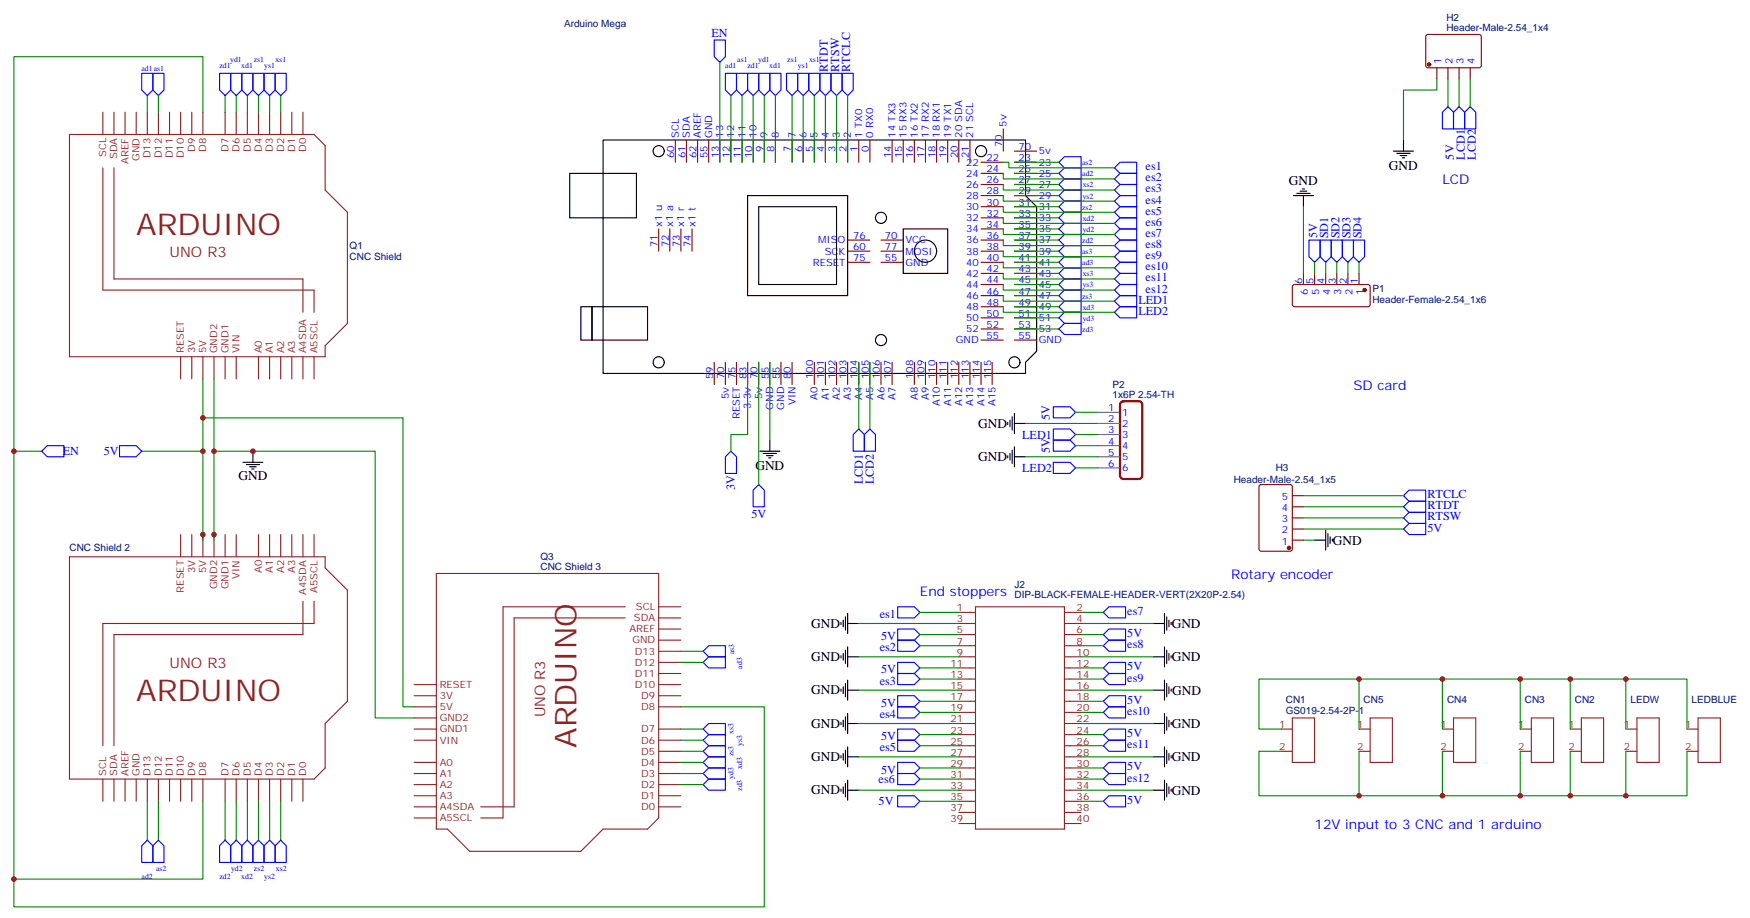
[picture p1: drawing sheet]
<svg xmlns="http://www.w3.org/2000/svg" width="555mm" height="291mm" viewBox="0 0 555 291" stroke-linecap="round" stroke-linejoin="round" font-family="sans-serif">
<g fill="none" stroke="#8c2424" stroke-width=".35">
<path d="M32.6 35.6v7.1M36.2 35.6v7.1M39.7 35.6v7.1M43.2 35.6v7.1M46.7 35.6v7.1M50.3 35.6v7.1M53.8 35.6v7.1M57.3 35.6v7.1M60.9 35.6v7.1M64.4 35.6v7.1M71.4 35.6v7.1M75 35.6v7.1"/>
<path d="M78.5 35.6v7.1M82 35.6v7.1M85.5 35.6v7.1M89.1 35.6v7.1M92.6 35.6v7.1M96.1 35.6v7.1M22 42.7h77.7l3.5 3.5v14.1l7 7.1v35.3l-7 7v3.5h-81.2zM32.6 53.3v38.8h67.1v7M36.2 53.3v35.2h59.9v10.6M57.3 113.2v7.1M60.9 113.2v7.1M64.4 113.2v7.1"/>
<path d="M67.9 113.2v7.1M71.4 113.2v7.1M75 113.2v7.1M82 113.2v7.1M85.5 113.2v7.1M89.1 113.2v7.1M92.6 113.2v7.1M96.1 113.2v7.1M99.7 113.2v7.1M22 176.7h81.2v3.6l7 7v35.3l-7 7.1v14.1l-3.5 3.5h-77.7zM57.3 169.7v7M60.9 169.7v7"/>
<path d="M64.4 169.7v7M67.9 169.7v7M71.4 169.7v7M75 169.7v7M82 169.7v7M85.5 169.7v7M89.1 169.7v7M92.6 169.7v7M96.1 169.7v7M99.7 169.7v7M96.1 190.9v10.5h-59.9v35.3M99.7 190.9v7h-67.1v38.8"/>
<path d="M138.5 182h70.5v77.6l-3.5 3.6h-14.1l-7.1 7h-35.3l-7-7h-3.5zM198.4 192.6h-38.8v67h-7M198.4 196.1h-35.2v60h-10.6M209 192.6h7.1M209 196.1h7.1M209 199.7h7.1M304.3 197.9h5.3M304.3 194.4h5.3M309.6 192.6h28.2v70.6h-28.2zM337.8 197.9h5.3M337.8 194.4h5.3M131.4 217.3h7.1"/>
<path d="M209 217.3h7.1M209 213.8h7.1M209 210.3h7.1M209 206.7h7.1M209 203.2h7.1M304.3 201.4h5.3M304.3 205h5.3M304.3 208.5h5.3M304.3 212h5.3M304.3 215.5h5.3M304.3 219.1h5.3M337.8 201.4h5.3"/>
<path d="M337.8 205h5.3M337.8 208.5h5.3M337.8 212h5.3M337.8 215.5h5.3M337.8 219.1h5.3M131.4 234.9h7.1M131.4 231.4h7.1M131.4 224.4h7.1M131.4 220.8h7.1M131.4 227.9h7.1M209 238.5h7.1M209 234.9h7.1"/>
<path d="M209 231.4h7.1M209 224.4h7.1M209 220.8h7.1M304.3 222.6h5.3M304.3 226.1h5.3M304.3 229.7h5.3M304.3 233.2h5.3M304.3 236.7h5.3M337.8 222.6h5.3M337.8 226.1h5.3M337.8 229.7h5.3M337.8 233.2h5.3"/>
<path d="M337.8 236.7h5.3M406.6 238.5h3.5M406.6 231.4h3.5M410.1 227.9h7.1v14.1h-7.1zM431.3 238.5h3.5M431.3 231.4h3.5M434.8 227.9h7.1v14.1h-7.1zM457.7 238.5h3.6M457.7 231.4h3.6M461.3 227.9h7v14.1h-7zM482.4 238.5h3.6M482.4 231.4h3.6"/>
<path d="M486 227.9h7v14.1h-7zM498.3 238.5h3.5M498.3 231.4h3.5M501.8 227.9h7.1v14.1h-7.1zM515.9 238.5h3.6M515.9 231.4h3.6M519.5 227.9h7v14.1h-7zM535.3 238.5h3.6M535.3 231.4h3.6M538.9 227.9h7v14.1h-7zM32.6 247.3v7.1M36.2 247.3v7.1"/>
<path d="M39.7 247.3v7.1M43.2 247.3v7.1M46.7 247.3v7.1M50.3 247.3v7.1M53.8 247.3v7.1M57.3 247.3v7.1M60.9 247.3v7.1M64.4 247.3v7.1M71.4 247.3v7.1M75 247.3v7.1M78.5 247.3v7.1M82 247.3v7.1"/>
<path d="M85.5 247.3v7.1M89.1 247.3v7.1M92.6 247.3v7.1M96.1 247.3v7.1M131.4 259.6h7.1M131.4 256.1h7.1M131.4 252.6h7.1M131.4 249.1h7.1M131.4 245.5h7.1M131.4 242h7.1M209 256.1h7.1M209 252.6h7.1"/>
<path d="M209 249.1h7.1M209 245.5h7.1M209 242h7.1M304.3 247.3h5.3M304.3 240.2h5.3M304.3 243.8h5.3M304.3 250.8h5.3M304.3 254.4h5.3M304.3 257.9h5.3M337.8 247.3h5.3M337.8 240.2h5.3M337.8 243.8h5.3"/>
<path d="M337.8 250.8h5.3M337.8 254.4h5.3M337.8 257.9h5.3M304.3 261.4h5.3M337.8 261.4h5.3"/>
</g>
<g fill="none" stroke="#00f" stroke-width=".35">
<path d="M226.7 12.7h3.5v5.3l-1.8 1.8-1.7-1.8zM45 23.3h3.5v5.3l-1.8 1.7-1.7-1.7zM48.5 23.3h3.5v5.3l-1.7 1.7-1.8-1.7zM69.7 23.3h3.5v5.3l-1.8 1.7-1.7-1.7zM73.2 23.3h3.5v5.3l-1.7 1.7-1.8-1.7zM76.7 23.3h3.6v5.3l-1.8 1.7-1.8-1.7zM80.3 23.3h3.5v5.3l-1.8 1.7-1.7-1.7zM83.8 23.3h3.5v5.3l-1.8 1.7-1.7-1.7zM87.3 23.3h3.5v5.3l-1.7 1.7-1.8-1.7zM230.2 23.3h3.5v5.3l-1.7 1.7-1.8-1.7zM233.7 23.3h3.5v5.3l-1.7 1.7-1.8-1.7zM237.2 23.3h3.6v5.3l-1.8 1.7-1.8-1.7z"/>
<path d="M240.8 23.3h3.5v5.3l-1.8 1.7-1.7-1.7zM244.3 23.3h3.5v5.3l-1.7 1.7-1.8-1.7zM249.6 23.3h3.5v5.3l-1.7 1.7-1.8-1.7zM253.1 23.3h3.5v5.3l-1.7 1.7-1.8-1.7zM256.6 23.3h3.6v5.3l-1.8 1.7-1.8-1.7zM260.2 23.3h3.5v5.3l-1.8 1.7-1.7-1.7zM263.7 23.3h3.5v5.3l-1.7 1.7-1.8-1.7zM267.2 23.3h3.6v5.3l-1.8 1.7-1.8-1.7zM459.5 33.9l1.8 1.7v5.3h-3.6v-5.3zM463 33.9l1.8 1.7v5.3h-3.5v-5.3zM466.5 33.9l1.8 1.7v5.3h-3.5v-5.3zM337.8 53.3h5.3v3.5h-5.3l-1.8-1.8z"/>
<path d="M337.8 49.7h5.3v3.6h-5.3l-1.8-1.8zM337.8 56.8h5.3v3.5h-5.3l-1.8-1.7zM353.7 53.3l1.7-1.8h5.3v3.5h-5.3zM353.7 56.8l1.7-1.8h5.3v3.6h-5.3zM337.8 74.4h5.3v3.6h-5.3l-1.8-1.8zM337.8 70.9h5.3v3.5h-5.3l-1.8-1.7zM337.8 67.4h5.3v3.5h-5.3l-1.8-1.8zM337.8 63.9h5.3v3.5h-5.3l-1.8-1.8zM337.8 60.3h5.3v3.6h-5.3l-1.8-1.8zM337.8 78h5.3v3.5h-5.3l-1.8-1.8zM353.7 60.3l1.7-1.7h5.3v3.5h-5.3zM353.7 63.9l1.7-1.8h5.3v3.5h-5.3z"/>
<path d="M353.7 67.4l1.7-1.8h5.3v3.5h-5.3zM353.7 70.9l1.7-1.8h5.3v3.6h-5.3zM353.7 74.4l1.7-1.7h5.3v3.5h-5.3zM353.7 78l1.7-1.8h5.3v3.5h-5.3zM415.4 76.2h3.5v5.3l-1.7 1.8-1.8-1.8zM418.9 76.2h3.6v5.3l-1.8 1.8-1.8-1.8zM422.5 76.2h3.5v5.3l-1.8 1.8-1.7-1.8zM426 76.2h3.5v5.3l-1.8 1.8-1.7-1.8zM429.5 76.2h3.5v5.3l-1.7 1.8-1.8-1.8zM337.8 85h5.3v3.5h-5.3l-1.8-1.7zM337.8 88.5h5.3v3.6h-5.3l-1.8-1.8zM337.8 92.1h5.3v3.5h-5.3l-1.8-1.8z"/>
<path d="M337.8 95.6h5.3v3.5h-5.3l-1.8-1.7zM337.8 99.1h5.3v3.6h-5.3l-1.8-1.8zM337.8 81.5h5.3v3.5h-5.3l-1.8-1.7zM353.7 81.5l1.7-1.8h5.3v3.6h-5.3zM353.7 85l1.7-1.7h5.3v3.5h-5.3zM353.7 88.5l1.7-1.7h5.3v3.5h-5.3zM353.7 92.1l1.7-1.8h5.3v3.5h-5.3zM353.7 95.6l1.7-1.8h5.3v3.6h-5.3zM353.7 99.1l1.7-1.7h5.3v3.5h-5.3zM337.8 102.7h5.3v3.5h-5.3l-1.8-1.8zM270.8 137.9l1.7-1.7 1.8 1.7v5.3h-3.5zM276 136.2l1.8 1.7v5.3h-3.5v-5.3z"/>
<path d="M334.3 129.1h5.2l1.8 1.8-1.8 1.7h-5.2zM334.3 136.2h5.2l1.8 1.7-1.8 1.8h-5.2zM334.3 139.7h5.2l1.8 1.8-1.8 1.7h-5.2zM13.2 143.2l1.8-1.7h5.3v3.5h-5.3zM37.9 141.5h5.3l1.8 1.7-1.8 1.8h-5.3zM232 143.2l1.7 1.8v5.3h-3.5v-5.3zM240.8 153.8l1.7 1.8v5.3h-3.5v-5.3zM334.3 146.8h5.2l1.8 1.7-1.8 1.8h-5.2zM445.4 157.3l1.7-1.7h5.3v3.5h-5.3zM445.4 167.9l1.7-1.7h5.3v3.5h-5.3zM445.4 164.4l1.7-1.8h5.3v3.6h-5.3zM445.4 160.9l1.7-1.8h5.3v3.5h-5.3z"/>
<path d="M284.9 192.6h5.3l1.7 1.8-1.7 1.7h-5.3zM284.9 199.7h5.3l1.7 1.7-1.7 1.8h-5.3zM350.1 194.4l1.8-1.8h5.3v3.5h-5.3zM224.9 208.5h5.3v3.5h-5.3l-1.8-1.7zM224.9 205h5.3v3.5h-5.3l-1.8-1.8zM284.9 203.2h5.3l1.7 1.8-1.7 1.7h-5.3zM284.9 213.8h5.3l1.7 1.7-1.7 1.8h-5.3zM284.9 210.3h5.3l1.7 1.7-1.7 1.8h-5.3zM350.1 205l1.8-1.8h5.3v3.5h-5.3zM350.1 215.5l1.8-1.7h5.3v3.5h-5.3zM350.1 201.4l1.8-1.7h5.3v3.5h-5.3zM350.1 212l1.8-1.7h5.3v3.5h-5.3z"/>
<path d="M223.1 234.9l1.8-1.7h5.3v3.5h-5.3zM224.9 236.7h5.3v3.5h-5.3l-1.8-1.7zM224.9 229.7h5.3v3.5h-5.3l-1.8-1.8zM284.9 224.4h5.3l1.7 1.7-1.7 1.8h-5.3zM284.9 234.9h5.3l1.7 1.8-1.7 1.8h-5.3zM284.9 220.8h5.3l1.7 1.8-1.7 1.8h-5.3zM284.9 231.4h5.3l1.7 1.8-1.7 1.7h-5.3zM350.1 226.1l1.8-1.7h5.3v3.5h-5.3zM350.1 236.7l1.8-1.8h5.3v3.6h-5.3zM350.1 222.6l1.8-1.8h5.3v3.6h-5.3zM350.1 233.2l1.8-1.8h5.3v3.5h-5.3zM224.9 247.3h5.3v3.5h-5.3l-1.8-1.7z"/>
<path d="M224.9 243.8h5.3v3.5h-5.3l-1.8-1.8zM224.9 240.2h5.3v3.6h-5.3l-1.8-1.8zM284.9 245.5h5.3l1.7 1.8-1.7 1.8h-5.3zM284.9 242h5.3l1.7 1.8-1.7 1.7h-5.3zM284.9 252.6h5.3l1.7 1.8-1.7 1.7h-5.3zM350.1 247.3l1.8-1.8h5.3v3.6h-5.3zM350.1 243.8l1.8-1.8h5.3v3.5h-5.3zM350.1 254.4l1.8-1.8h5.3v3.5h-5.3zM46.7 266.7l1.8 1.8v5.3h-3.5v-5.3zM50.3 266.7l1.7 1.8v5.3h-3.5v-5.3zM69.7 268.5l1.7-1.8 1.8 1.8v5.3h-3.5zM73.2 268.5l1.8-1.8 1.7 1.8v5.3h-3.5z"/>
<path d="M78.5 266.7l1.8 1.8v5.3h-3.6v-5.3zM82 266.7l1.8 1.8v5.3h-3.5v-5.3zM85.5 266.7l1.8 1.8v5.3h-3.5v-5.3zM89.1 266.7l1.7 1.8v5.3h-3.5v-5.3z"/>
</g>
<g fill="none" stroke="#008700" stroke-width=".35">
<path d="M228.4 19.8v31.7M46.7 30.3v5.3M50.3 30.3v5.3M64.4 35.6v-17.6h-60v261h60v-24.6M71.4 30.3v5.3M75 30.3v5.3M78.5 30.3v5.3M82 30.3v5.3M85.5 30.3v5.3M89.1 30.3v5.3M232 30.3v21.2M235.5 30.3v21.2"/>
<path d="M239 30.3v21.2M242.5 30.3v21.2M246.1 30.3v21.2M251.4 30.3v21.2M254.9 30.3v21.2M258.4 30.3v21.2M261.9 30.3v21.2M265.5 30.3v21.2M269 30.3v21.2M456 25v3.6h-10.6v15.9M459.5 25v8.9M463 25v8.9"/>
<path d="M466.5 25v8.9M318.4 51.5h1.7v1.8h33.6M318.4 55v1.8h35.3M318.4 58.6v1.7h35.3M321.9 51.5h14.1M321.9 55h14.1M321.9 58.6h14.1M318.4 62.1v1.8h35.3M318.4 65.6v1.8h35.3M318.4 69.1v1.8h35.3M318.4 72.7v1.7h35.3M318.4 76.2v1.8h35.3"/>
<path d="M318.4 79.7v1.8h35.3M321.9 62.1h14.1M321.9 65.6h14.1M321.9 69.1h14.1M321.9 72.7h14.1M321.9 76.2h14.1M321.9 79.7h14.1M413.6 65.6v21.2M318.4 83.3v1.7h35.3M318.4 86.8v1.7h35.3M318.4 90.3v1.8h35.3M318.4 93.8v1.8h35.3"/>
<path d="M318.4 97.4v1.7h35.3M321.9 83.3h14.1M321.9 86.8h14.1M321.9 90.3h14.1M321.9 93.8h14.1M321.9 97.4h14.1M417.2 83.3v3.5M420.7 83.3v3.5M424.2 83.3v3.5M427.7 83.3v3.5M431.3 83.3v3.5M237.2 115v22.9h-5.2v5.3"/>
<path d="M240.8 115v38.8M244.3 115v24.7M272.5 115v21.2M276 115v21.2M321.9 100.9h14.1M321.9 104.4h14.1M64.4 132.6h63.5v91.8h3.5M64.4 120.3v51.2M67.9 120.3v51.2M325.4 134.4h23M341.3 130.9h7.1M341.3 137.9h7.1"/>
<path d="M4.4 143.2h8.8M45 143.2h19.4M67.9 143.2h51.2v84.7h12.3M325.4 145h23M341.3 141.5h7.1M341.3 148.5h7.1M413.6 157.3h31.8M413.6 171.5h3.6M413.6 167.9h31.8M413.6 164.4h31.8M413.6 160.9h31.8M272.5 197.9h31.8"/>
<path d="M291.9 194.4h12.4M343.1 194.4h7M343.1 197.9h22.9M216.1 206.7h7M216.1 210.3h7M272.5 208.5h31.8M272.5 219.1h31.8M291.9 205h12.4M291.9 215.5h12.4M291.9 201.4h12.4M291.9 212h12.4M343.1 205h7"/>
<path d="M343.1 215.5h7M343.1 201.4h7M343.1 212h7M343.1 208.5h22.9M343.1 219.1h22.9M431.3 215.5h51.1v15.9M457.7 215.5v15.9M482.4 215.5h15.9v15.9M498.3 215.5h37v15.9M515.9 215.5v15.9M216.1 224.4h26.4v63.5h-238.1v-8.9M216.1 231.4h7"/>
<path d="M216.1 234.9h7M216.1 238.5h7M272.5 229.7h31.8M291.9 226.1h12.4M291.9 236.7h12.4M291.9 222.6h12.4M291.9 233.2h12.4M343.1 226.1h7M343.1 236.7h7M343.1 222.6h7M343.1 233.2h7M343.1 229.7h22.9"/>
<path d="M406.6 231.4h-7.1v-15.9h31.8v15.9M406.6 238.5h-7.1v14.1h98.8v-14.1M431.3 238.5v14.1M457.7 238.5v14.1M482.4 238.5v14.1M515.9 238.5v14.1M535.3 238.5v14.1h-37M46.7 254.4v12.3M50.3 254.4v12.3M71.4 254.4v12.3M75 254.4v12.3M78.5 254.4v12.3"/>
<path d="M82 254.4v12.3M85.5 254.4v12.3M89.1 254.4v12.3M216.1 242h7M216.1 245.5h7M216.1 249.1h7M272.5 240.2h31.8M272.5 250.8h31.8M291.9 247.3h12.4M291.9 243.8h12.4M291.9 254.4h12.4M343.1 247.3h7"/>
<path d="M343.1 243.8h7M343.1 254.4h7M343.1 240.2h22.9M343.1 250.8h22.9"/>
</g>
<g fill="none" stroke="#000" stroke-width=".35">
<path d="M180.8 55h21.2v14.1h-21.2zM191.4 44.5h134v17.6l3.6 3.5v45.9l-3.6 3.5v3.5h-134zM413.3 60h.7M442.2 48h6.4M443.3 48.7h4.2M444.3 49.4h2.1M445 50.1h.7M445.4 44.5v3.5M237.2 62.1h31.8v31.7h-31.8zM240.8 65.6h24.7v24.7h-24.7zM286.6 72.7h14.1v14.1h-14.1zM410.5 62.1h6.3"/>
<path d="M411.5 61.4h4.2M412.6 60.7h2.1M413.6 62.1v3.5M184.3 97.4h3.6v10.6h-3.6zM187.9 97.4h17.6v10.6h-17.6zM244.3 139.7v3.5M319.8 134.1v.7M320.5 133.4v2.1M321.2 132.3v4.2M321.9 134.4h3.5M321.9 131.2v6.4M77.1 146.8h6.3"/>
<path d="M78.1 147.5h4.3M79.2 148.2h2.1M79.9 148.9h.7M80.3 143.2v3.6M241.1 143.2h6.4M242.2 143.9h4.2M243.2 144.6h2.2M243.9 145.3h.8M319.8 144.6v.7M320.5 143.9v2.2M321.2 142.9v4.2M321.9 141.8v6.4"/>
<path d="M321.9 145h3.5M417.2 171.5h3.5M420.7 168.3v6.3M421.4 169.3v4.3M422.1 170.4v2.1M422.8 171.1v.7M266.9 197.6v.7M267.6 196.9v2.1M268.3 195.8v4.2M269 197.9h3.5M269 194.7v6.4M366 197.9h3.5"/>
<path d="M369.5 194.7v6.4M370.2 195.8v4.2M370.9 196.9v2.1M371.7 197.6v.7M266.9 208.1v.7M266.9 218.7v.7M267.6 207.4v2.2M267.6 218v2.1M268.3 206.4v4.2M268.3 217v4.2M269 208.5h3.5M269 219.1h3.5"/>
<path d="M269 205.3v6.4M269 215.9v6.3M366 208.5h3.5M366 219.1h3.5M369.5 205.3v6.4M369.5 215.9v6.3M370.2 206.4v4.2M370.2 217v4.2M370.9 207.4v2.2M370.9 218v2.1M371.7 208.1v.7M371.7 218.7v.7"/>
<path d="M266.9 229.3v.7M266.9 239.9v.7M267.6 228.6v2.1M267.6 239.2v2.1M268.3 227.5v4.3M268.3 238.1v4.3M269 229.7h3.5M269 226.5v6.3M269 237.1v6.3M366 229.7h3.5M369.5 226.5v6.3M369.5 237.1v6.3"/>
<path d="M370.2 227.5v4.3M370.2 238.1v4.3M370.9 228.6v2.1M370.9 239.2v2.1M371.7 229.3v.7M371.7 239.9v.7M266.9 250.5v.7M267.6 249.8v2.1M268.3 248.7v4.2M269 240.2h3.5M269 250.8h3.5M269 247.7v6.3"/>
<path d="M366 240.2h3.5M366 250.8h3.5M369.5 247.7v6.3M370.2 248.7v4.2M370.9 249.8v2.1M371.7 250.5v.7"/>
<circle cx="209" cy="48" r="1.76"/>
<circle cx="311.3" cy="48" r="1.76"/>
<circle cx="279.6" cy="69.1" r="1.76"/>
<circle cx="293.7" cy="79.7" r="3.5"/>
<circle cx="209" cy="115" r="1.76"/>
<circle cx="279.6" cy="107.9" r="1.76"/>
<circle cx="321.9" cy="115" r="1.76"/>
</g>
<g fill="none" stroke="#870000" stroke-width=".35">
<path d="M452.7 11.1l.4-.2 16.5 .1 .5 .6-.1 9.5-.6 .4h-16.5l-.5-.7v-9.2zM456 21.5v3.5M459.5 21.5v3.5M463 21.5v3.5M466.5 21.5v3.5M214.3 44.5v7M217.8 44.5v7M221.4 44.5v7M224.9 44.5v7M228.4 44.5v7M232 44.5v7M235.5 44.5v7"/>
<path d="M239 44.5v7M242.5 44.5v7M246.1 44.5v7M251.4 44.5v7M254.9 44.5v7M258.4 44.5v7M261.9 44.5v7M265.5 44.5v7M269 44.5v7M272.5 44.5v7M276 44.5v7M283.1 44.5v7"/>
<path d="M286.6 44.5v7M290.2 44.5v7M293.7 44.5v7M297.2 44.5v7M300.7 44.5v7M304.3 44.5v7M307.8 44.5v7M311.3 51.5h7.1M311.3 55h7.1M311.3 58.6h7.1M318.4 40.9v7.1M321.9 51.5h7.1"/>
<path d="M321.9 55h7.1M321.9 58.6h7.1M321.9 48h7.1M209 72.7v7M212.5 72.7v7M216.1 72.7v7M219.6 72.7v7M269 76.2h7M269 79.7h7M279.6 76.2h7M279.6 79.7h7M311.3 62.1h7.1"/>
<path d="M311.3 65.6h7.1M311.3 69.1h7.1M311.3 72.7h7.1M311.3 76.2h7.1M311.3 79.7h7.1M321.9 62.1h7.1M321.9 65.6h7.1M321.9 69.1h7.1M321.9 72.7h7.1M321.9 76.2h7.1M321.9 79.7h7.1M269 83.3h7"/>
<path d="M279.6 83.3h7M311.3 83.3h7.1M311.3 86.8h7.1M311.3 90.3h7.1M311.3 93.8h7.1M311.3 97.4h7.1M321.9 83.3h7.1M321.9 86.8h7.1M321.9 90.3h7.1M321.9 93.8h7.1M321.9 97.4h7.1M410.3 90.5l.5-.2 23.6 .1 .4 .6-.1 5.9-.6 .5-23.6-.1-.4-.6v-5.7z"/>
<path d="M413.6 86.8v3.5M417.2 86.8v3.5M420.7 86.8v3.5M424.2 86.8v3.5M427.7 86.8v3.5M431.3 86.8v3.5M226.7 115v7.1M230.2 115v7.1M233.7 115v7.1M237.2 115v7.1M240.8 115v7.1M244.3 115v7.1"/>
<path d="M247.8 115v7.1M251.4 115v7.1M258.4 115v7.1M261.9 115v7.1M265.5 115v7.1M269 115v7.1M272.5 115v7.1M276 115v7.1M279.6 115v7.1M283.1 115v7.1M290.2 115v7.1M293.7 115v7.1"/>
<path d="M297.2 115v7.1M300.7 115v7.1M304.3 115v7.1M307.8 115v7.1M311.3 100.9h7.1M311.3 104.4h7.1M311.3 108h7.1M311.3 115v7.1M314.9 115v7.1M321.9 100.9h7.1M321.9 104.4h7.1M321.9 108h7.1"/>
<path d="M399.8 154l.4-.2h9.2l.6 .4 .1 20.1-.5 .6-9.4 .1-.6-.5-.1-20zM410.1 157.3h3.5M410.1 171.5h3.5M410.1 167.9h3.5M410.1 164.4h3.5M410.1 160.9h3.5"/>
</g>
<g fill="#870000" stroke="#870000" stroke-width=".35">
<circle cx="453.5" cy="20.5" r=".53"/>
<circle cx="409" cy="173.9" r=".53"/>
<circle cx="433" cy="92.1" r=".53"/>
</g>
<path d="M348.4 130.9h7M348.4 134.4h7M348.4 137.9h7M348.4 141.5h7M348.4 145h7M348.4 148.5h7" fill="none" stroke="#666" stroke-width=".35"/>
<path d="M355.7 127.8l.8-.4h4.9l.6 .2 .4 .5 .1 22.9-.3 .6-.5 .4h-5.2l-.6-.2-.4-.5-.1-22.9z" fill="none" stroke="#870000" stroke-width=".71"/>
<g fill="#c00">
<circle cx="4.4" cy="279" r=".88"/>
<circle cx="482.4" cy="252.6" r=".88"/>
<circle cx="431.3" cy="252.6" r=".88"/>
<circle cx="482.4" cy="215.5" r=".88"/>
<circle cx="64.4" cy="132.6" r=".88"/>
<circle cx="4.4" cy="143.2" r=".88"/>
<circle cx="64.4" cy="143.2" r=".88"/>
<circle cx="67.9" cy="143.2" r=".88"/>
<circle cx="67.9" cy="169.7" r=".88"/>
<circle cx="64.4" cy="169.7" r=".88"/>
<circle cx="80.3" cy="143.2" r=".88"/>
<circle cx="457.7" cy="215.5" r=".88"/>
<circle cx="457.7" cy="252.6" r=".88"/>
<circle cx="431.3" cy="215.5" r=".88"/>
<circle cx="498.3" cy="215.5" r=".88"/>
<circle cx="498.3" cy="252.6" r=".88"/>
<circle cx="515.9" cy="252.6" r=".88"/>
<circle cx="515.9" cy="215.5" r=".88"/>
</g>
<g font-size="9.5" fill="#8d2323">
<text x="43.2" y="74.4">ARDUINO</text>
<text x="43.2" y="222.6">ARDUINO</text>
<text x="182.9" y="237.4" transform="rotate(-90 182.9 237.4)">ARDUINO</text>
</g>
<g font-size="4.6" fill="#8d2323">
<text x="53.8" y="81.5">UNO R3</text>
<text x="53.8" y="212">UNO R3</text>
<text x="173" y="227.7" transform="rotate(-90 173 227.7)">UNO R3</text>
</g>
<g font-size="4.2">
<text x="409" y="58.9">GND</text>
<text x="440.8" y="54">GND</text>
<text x="310.4" y="135.8">GND</text>
<text x="239.7" y="149.3">GND</text>
<text x="310.4" y="146.4">GND</text>
<text x="75.7" y="152.4">GND</text>
<text x="423" y="172.9">GND</text>
<text x="257.5" y="199.2">GND</text>
<text x="371.8" y="199.3">GND</text>
<text x="257.5" y="209.8">GND</text>
<text x="371.8" y="209.9">GND</text>
<text x="257.5" y="220.4">GND</text>
<text x="372" y="220.5">GND</text>
<text x="257.5" y="231">GND</text>
<text x="371.8" y="231.1">GND</text>
<text x="257.5" y="241.5">GND</text>
<text x="371.8" y="241.7">GND</text>
<text x="257.5" y="252.1">GND</text>
<text x="371.8" y="252.2">GND</text>
</g>
<g font-size="4.2" fill="#00f">
<text x="457.7" y="58.6">LCD</text>
<text x="429.5" y="123.8">SD card</text>
<text x="390.7" y="183.8">Rotary encoder</text>
<text x="291.9" y="189.1">End stoppers</text>
<text x="417.2" y="263.2">12V input to 3 CNC and 1 arduino</text>
</g>
<g font-size="3.9" fill="#00f">
<text x="225.8" y="11.7">EN</text>
<text x="262.8" y="22.8" transform="rotate(-90 262.8 22.8)">RTDT</text>
<text x="266.3" y="22.8" transform="rotate(-90 266.3 22.8)">RTSW</text>
<text x="269.8" y="22.8" transform="rotate(-90 269.8 22.8)">RTCLC</text>
<text x="461.3" y="50.6" transform="rotate(-90 461.3 50.6)">5V</text>
<text x="464.8" y="50.6" transform="rotate(-90 464.8 50.6)">LCD1</text>
<text x="468.4" y="50.6" transform="rotate(-90 468.4 50.6)">LCD2</text>
<text x="363.5" y="54">es1</text>
<text x="363.5" y="57.6">es2</text>
<text x="363.5" y="61.1">es3</text>
<text x="363.5" y="64.6">es4</text>
<text x="363.5" y="68.2">es5</text>
<text x="363.5" y="71.7">es6</text>
<text x="363.5" y="75.2">es7</text>
<text x="418" y="75.7" transform="rotate(-90 418 75.7)">5V</text>
<text x="421.5" y="75.7" transform="rotate(-90 421.5 75.7)">SD1</text>
<text x="425" y="75.7" transform="rotate(-90 425 75.7)">SD2</text>
<text x="428.6" y="75.7" transform="rotate(-90 428.6 75.7)">SD3</text>
<text x="432.1" y="75.7" transform="rotate(-90 432.1 75.7)">SD4</text>
<text x="363.5" y="78.7">es8</text>
<text x="363.5" y="82.3">es9</text>
<text x="363.5" y="85.8">es10</text>
<text x="363.5" y="89.3">es11</text>
<text x="363.5" y="92.8">es12</text>
<text x="361.2" y="96.4">LED1</text>
<text x="361.2" y="99.9">LED2</text>
<text x="333.1" y="133.3" transform="rotate(-90 333.1 133.3)">5V</text>
<text x="324.4" y="139.2">LED1</text>
<text x="333.1" y="143.9" transform="rotate(-90 333.1 143.9)">5V</text>
<text x="19.9" y="144.5">EN</text>
<text x="32.9" y="144.5">5V</text>
<text x="324.4" y="149.8">LED2</text>
<text x="233.2" y="155.5" transform="rotate(-90 233.2 155.5)">3V</text>
<text x="273.8" y="153.7" transform="rotate(-90 273.8 153.7)">LCD1</text>
<text x="277.3" y="153.7" transform="rotate(-90 277.3 153.7)">LCD2</text>
<text x="453" y="161.7">RTDT</text>
<text x="453" y="158.2">RTCLC</text>
<text x="238.5" y="164.5">5V</text>
<text x="453" y="165.2">RTSW</text>
<text x="453" y="168.7">5V</text>
<text x="279.2" y="196.1">es1</text>
<text x="357.7" y="195.2">es7</text>
<text x="279.6" y="203.2">5V</text>
<text x="357.7" y="202.2">5V</text>
<text x="279.2" y="206.7">es2</text>
<text x="357.7" y="205.7">es8</text>
<text x="279.6" y="213.8">5V</text>
<text x="357.7" y="212.8">5V</text>
<text x="279.2" y="217.3">es3</text>
<text x="357.7" y="216.3">es9</text>
<text x="279.2" y="227.9">es4</text>
<text x="279.6" y="224.4">5V</text>
<text x="357.7" y="227">es10</text>
<text x="357.7" y="223.4">5V</text>
<text x="357.7" y="234">5V</text>
<text x="279.2" y="238.5">es5</text>
<text x="279.6" y="234.9">5V</text>
<text x="357.7" y="237.6">es11</text>
<text x="279.6" y="245.5">5V</text>
<text x="357.7" y="244.6">5V</text>
<text x="278.8" y="248.6">es6</text>
<text x="357.7" y="248.1">es12</text>
<text x="278.8" y="255.6">5V</text>
<text x="357.7" y="255.1">5V</text>
</g>
<g font-size="3.2" fill="#000080">
<text x="179" y="8.5">Arduino Mega</text>
<text x="459" y="9.9">Header-Male-2.54_1x4</text>
<text x="459" y="6.5">H2</text>
<text x="110.9" y="82.4">CNC Shield</text>
<text x="110.9" y="79.1">Q1</text>
<text x="435.5" y="92.8">P1</text>
<text x="435.5" y="96.2">Header-Female-2.54_1x6</text>
<text x="353.1" y="123.2">P2</text>
<text x="353.1" y="126.3">1x6P 2.54-TH</text>
<text x="404.8" y="149.6">H3</text>
<text x="391.5" y="153.2">Header-Male-2.54_1x5</text>
<text x="22" y="175">CNC Shield 2</text>
<text x="171.5" y="177.9">Q3</text>
<text x="171.5" y="181">CNC Shield 3</text>
<text x="321.9" y="189.7">DIP-BLACK-FEMALE-HEADER-VERT(2X20P-2.54)</text>
<text x="321.9" y="186.6">J2</text>
<text x="408" y="226.5">GS019-2.54-2P-1</text>
<text x="408" y="223.2">CN1</text>
<text x="432.7" y="223.2">CN5</text>
<text x="459.2" y="223.2">CN4</text>
<text x="483.9" y="223.2">CN3</text>
<text x="499.8" y="223.2">CN2</text>
<text x="517.4" y="223.2">LEDW</text>
<text x="536.8" y="223.2">LEDBLUE</text>
</g>
<g font-size="3.2" fill="#00f">
<text x="457.4" y="20.2" transform="rotate(-90 457.4 20.2)">1</text>
<text x="460.9" y="20.2" transform="rotate(-90 460.9 20.2)">2</text>
<text x="464.4" y="20.2" transform="rotate(-90 464.4 20.2)">3</text>
<text x="468" y="20.2" transform="rotate(-90 468 20.2)">4</text>
<text x="319.4" y="40.2" transform="rotate(-90 319.4 40.2)">5v</text>
<text x="215.4" y="43.7" transform="rotate(-90 215.4 43.7)">SCL</text>
<text x="218.9" y="43.7" transform="rotate(-90 218.9 43.7)">SDA</text>
<text x="222.4" y="43.7" transform="rotate(-90 222.4 43.7)">AREF</text>
<text x="226" y="43.7" transform="rotate(-90 226 43.7)">GND</text>
<text x="229.5" y="43.7" transform="rotate(-90 229.5 43.7)">13</text>
<text x="233" y="43.7" transform="rotate(-90 233 43.7)">12</text>
<text x="236.5" y="43.7" transform="rotate(-90 236.5 43.7)">11</text>
<text x="240.1" y="43.7" transform="rotate(-90 240.1 43.7)">10</text>
<text x="243.6" y="43.7" transform="rotate(-90 243.6 43.7)">9</text>
<text x="247.1" y="43.7" transform="rotate(-90 247.1 43.7)">8</text>
<text x="252.4" y="43.7" transform="rotate(-90 252.4 43.7)">7</text>
<text x="255.9" y="43.7" transform="rotate(-90 255.9 43.7)">6</text>
<text x="259.5" y="43.7" transform="rotate(-90 259.5 43.7)">5</text>
<text x="263" y="43.7" transform="rotate(-90 263 43.7)">4</text>
<text x="266.5" y="43.7" transform="rotate(-90 266.5 43.7)">3</text>
<text x="270.1" y="43.7" transform="rotate(-90 270.1 43.7)">2</text>
<text x="273.6" y="43.7" transform="rotate(-90 273.6 43.7)">1 TX0</text>
<text x="277.1" y="43.7" transform="rotate(-90 277.1 43.7)">0 RX0</text>
<text x="284.2" y="43.7" transform="rotate(-90 284.2 43.7)">14 TX3</text>
<text x="287.7" y="43.7" transform="rotate(-90 287.7 43.7)">15 RX3</text>
<text x="291.2" y="43.7" transform="rotate(-90 291.2 43.7)">16 TX2</text>
<text x="294.7" y="43.7" transform="rotate(-90 294.7 43.7)">17 RX2</text>
<text x="298.3" y="43.7" transform="rotate(-90 298.3 43.7)">18 RX1</text>
<text x="301.8" y="43.7" transform="rotate(-90 301.8 43.7)">19 TX1</text>
<text x="305.3" y="43.7" transform="rotate(-90 305.3 43.7)">20 SDA</text>
<text x="308.9" y="43.7" transform="rotate(-90 308.9 43.7)">21 SCL</text>
<text x="318" y="46.7" transform="rotate(-90 318 46.7)">70</text>
<text x="323.2" y="47.6">70</text>
<text x="214" y="50.2" transform="rotate(-90 214 50.2)">60</text>
<text x="217.5" y="50.2" transform="rotate(-90 217.5 50.2)">61</text>
<text x="221" y="50.2" transform="rotate(-90 221 50.2)">62</text>
<text x="224.5" y="50.2" transform="rotate(-90 224.5 50.2)">55</text>
<text x="228.1" y="50.2" transform="rotate(-90 228.1 50.2)">13</text>
<text x="231.6" y="50.2" transform="rotate(-90 231.6 50.2)">12</text>
<text x="235.1" y="50.2" transform="rotate(-90 235.1 50.2)">11</text>
<text x="238.7" y="50.2" transform="rotate(-90 238.7 50.2)">10</text>
<text x="242.2" y="48.2" transform="rotate(-90 242.2 48.2)">9</text>
<text x="245.7" y="48.2" transform="rotate(-90 245.7 48.2)">8</text>
<text x="251" y="48.2" transform="rotate(-90 251 48.2)">7</text>
<text x="254.5" y="48.2" transform="rotate(-90 254.5 48.2)">6</text>
<text x="258.1" y="48.2" transform="rotate(-90 258.1 48.2)">5</text>
<text x="261.6" y="48.2" transform="rotate(-90 261.6 48.2)">4</text>
<text x="265.1" y="48.2" transform="rotate(-90 265.1 48.2)">3</text>
<text x="268.6" y="48.2" transform="rotate(-90 268.6 48.2)">2</text>
<text x="272.2" y="48.2" transform="rotate(-90 272.2 48.2)">1</text>
<text x="275.7" y="48.2" transform="rotate(-90 275.7 48.2)">0</text>
<text x="282.8" y="50.2" transform="rotate(-90 282.8 50.2)">14</text>
<text x="286.3" y="50.2" transform="rotate(-90 286.3 50.2)">15</text>
<text x="289.8" y="50.2" transform="rotate(-90 289.8 50.2)">16</text>
<text x="293.3" y="50.2" transform="rotate(-90 293.3 50.2)">17</text>
<text x="296.9" y="50.2" transform="rotate(-90 296.9 50.2)">18</text>
<text x="300.4" y="50.2" transform="rotate(-90 300.4 50.2)">19</text>
<text x="303.9" y="50.2" transform="rotate(-90 303.9 50.2)">20</text>
<text x="306.6" y="52.6">22</text>
<text x="307.4" y="50.2" transform="rotate(-90 307.4 50.2)">21</text>
<text x="313.1" y="51.2">22</text>
<text x="323.2" y="51.2">23</text>
<text x="329.7" y="52.6">23</text>
<text x="329.7" y="49">5v</text>
<text x="306.6" y="56.1">24</text>
<text x="306.6" y="59.6">26</text>
<text x="313.1" y="54.7">24</text>
<text x="313.1" y="58.2">26</text>
<text x="323.2" y="54.7">25</text>
<text x="323.2" y="58.2">27</text>
<text x="329.7" y="56.1">25</text>
<text x="329.7" y="59.6">27</text>
<text x="306.6" y="63.1">28</text>
<text x="313.1" y="61.7">28</text>
<text x="313.1" y="65.3">30</text>
<text x="323.2" y="61.7">29</text>
<text x="323.2" y="65.3">31</text>
<text x="329.7" y="63.1">29</text>
<text x="210.1" y="72" transform="rotate(-90 210.1 72)">x1 u</text>
<text x="213.6" y="72" transform="rotate(-90 213.6 72)">x1 a</text>
<text x="217.1" y="72" transform="rotate(-90 217.1 72)">x1 r</text>
<text x="220.7" y="72" transform="rotate(-90 220.7 72)">x1 t</text>
<text x="306.6" y="70.2">32</text>
<text x="306.6" y="66.7">30</text>
<text x="313.1" y="68.8">32</text>
<text x="323.2" y="68.8">33</text>
<text x="329.7" y="66.7">31</text>
<text x="329.7" y="70.2">33</text>
<text x="259.6" y="77.3">MISO</text>
<text x="270.8" y="75.8">76</text>
<text x="280.8" y="75.8">70</text>
<text x="287.3" y="77.3">VCC</text>
<text x="306.6" y="73.7">34</text>
<text x="306.6" y="77.3">36</text>
<text x="313.1" y="72.3">34</text>
<text x="313.1" y="75.8">36</text>
<text x="323.2" y="72.3">35</text>
<text x="323.2" y="75.8">37</text>
<text x="329.7" y="73.7">35</text>
<text x="329.7" y="77.3">37</text>
<text x="208.7" y="78.5" transform="rotate(-90 208.7 78.5)">71</text>
<text x="212.2" y="78.5" transform="rotate(-90 212.2 78.5)">72</text>
<text x="215.7" y="78.5" transform="rotate(-90 215.7 78.5)">73</text>
<text x="219.3" y="78.5" transform="rotate(-90 219.3 78.5)">74</text>
<text x="261.7" y="80.8">SCK</text>
<text x="270.8" y="79.4">60</text>
<text x="270.8" y="82.9">75</text>
<text x="280.8" y="79.4">77</text>
<text x="280.8" y="82.9">55</text>
<text x="287.3" y="80.8">MOSI</text>
<text x="306.6" y="80.8">38</text>
<text x="313.1" y="79.4">38</text>
<text x="313.1" y="82.9">40</text>
<text x="323.2" y="79.4">39</text>
<text x="323.2" y="82.9">41</text>
<text x="329.7" y="80.8">39</text>
<text x="257.9" y="84.3">RESET</text>
<text x="287.3" y="84.3">GND</text>
<text x="306.6" y="84.3">40</text>
<text x="306.6" y="87.8">42</text>
<text x="313.1" y="86.4">42</text>
<text x="313.1" y="90">44</text>
<text x="323.2" y="86.4">43</text>
<text x="323.2" y="90">45</text>
<text x="329.7" y="84.3">41</text>
<text x="329.7" y="87.8">43</text>
<text x="306.6" y="91.4">44</text>
<text x="306.6" y="94.9">46</text>
<text x="313.1" y="93.5">46</text>
<text x="323.2" y="93.5">47</text>
<text x="329.7" y="91.4">45</text>
<text x="329.7" y="94.9">47</text>
<text x="413.3" y="90.1" transform="rotate(-90 413.3 90.1)">6</text>
<text x="415" y="93.6" transform="rotate(-90 415 93.6)">6</text>
<text x="416.8" y="90.1" transform="rotate(-90 416.8 90.1)">5</text>
<text x="418.6" y="93.6" transform="rotate(-90 418.6 93.6)">5</text>
<text x="420.3" y="90.1" transform="rotate(-90 420.3 90.1)">4</text>
<text x="422.1" y="93.6" transform="rotate(-90 422.1 93.6)">4</text>
<text x="423.9" y="90.1" transform="rotate(-90 423.9 90.1)">3</text>
<text x="425.6" y="93.6" transform="rotate(-90 425.6 93.6)">3</text>
<text x="427.4" y="90.1" transform="rotate(-90 427.4 90.1)">2</text>
<text x="429.2" y="93.6" transform="rotate(-90 429.2 93.6)">2</text>
<text x="430.9" y="90.1" transform="rotate(-90 430.9 90.1)">1</text>
<text x="432.7" y="93.6" transform="rotate(-90 432.7 93.6)">1</text>
<text x="306.6" y="98.4">48</text>
<text x="306.6" y="102">50</text>
<text x="313.1" y="97">48</text>
<text x="313.1" y="100.5">50</text>
<text x="323.2" y="97">49</text>
<text x="323.2" y="100.5">51</text>
<text x="329.7" y="98.4">49</text>
<text x="329.7" y="102">51</text>
<text x="306.6" y="105.5">52</text>
<text x="313.1" y="104.1">52</text>
<text x="313.1" y="107.6">55</text>
<text x="323.2" y="104.1">53</text>
<text x="323.2" y="107.6">55</text>
<text x="329.7" y="105.5">53</text>
<text x="303.3" y="109">GND</text>
<text x="329.7" y="109">GND</text>
<text x="226.3" y="120.3" transform="rotate(-90 226.3 120.3)">59</text>
<text x="229.8" y="120.3" transform="rotate(-90 229.8 120.3)">70</text>
<text x="233.4" y="120.3" transform="rotate(-90 233.4 120.3)">75</text>
<text x="236.9" y="120.3" transform="rotate(-90 236.9 120.3)">83</text>
<text x="240.4" y="120.3" transform="rotate(-90 240.4 120.3)">70</text>
<text x="243.9" y="120.3" transform="rotate(-90 243.9 120.3)">55</text>
<text x="247.5" y="120.3" transform="rotate(-90 247.5 120.3)">55</text>
<text x="251" y="120.3" transform="rotate(-90 251 120.3)">80</text>
<text x="258.1" y="120.3" transform="rotate(-90 258.1 120.3)">100</text>
<text x="261.6" y="120.3" transform="rotate(-90 261.6 120.3)">101</text>
<text x="265.1" y="120.3" transform="rotate(-90 265.1 120.3)">102</text>
<text x="268.6" y="120.3" transform="rotate(-90 268.6 120.3)">103</text>
<text x="272.2" y="120.3" transform="rotate(-90 272.2 120.3)">104</text>
<text x="275.7" y="120.3" transform="rotate(-90 275.7 120.3)">105</text>
<text x="279.2" y="120.3" transform="rotate(-90 279.2 120.3)">106</text>
<text x="282.8" y="120.3" transform="rotate(-90 282.8 120.3)">107</text>
<text x="289.8" y="120.3" transform="rotate(-90 289.8 120.3)">108</text>
<text x="293.3" y="120.3" transform="rotate(-90 293.3 120.3)">109</text>
<text x="296.9" y="120.3" transform="rotate(-90 296.9 120.3)">110</text>
<text x="300.4" y="120.3" transform="rotate(-90 300.4 120.3)">111</text>
<text x="303.9" y="120.3" transform="rotate(-90 303.9 120.3)">112</text>
<text x="307.4" y="120.3" transform="rotate(-90 307.4 120.3)">113</text>
<text x="311" y="120.3" transform="rotate(-90 311 120.3)">114</text>
<text x="314.5" y="120.3" transform="rotate(-90 314.5 120.3)">115</text>
<text x="231.2" y="126.7" transform="rotate(-90 231.2 126.7)">5v</text>
<text x="238.3" y="129.8" transform="rotate(-90 238.3 129.8)">3.3v</text>
<text x="241.8" y="126.7" transform="rotate(-90 241.8 126.7)">5v</text>
<text x="245.4" y="130" transform="rotate(-90 245.4 130)">GND</text>
<text x="248.9" y="130" transform="rotate(-90 248.9 130)">GND</text>
<text x="252.4" y="128.6" transform="rotate(-90 252.4 128.6)">VIN</text>
<text x="259.5" y="127" transform="rotate(-90 259.5 127)">A0</text>
<text x="263" y="127" transform="rotate(-90 263 127)">A1</text>
<text x="266.5" y="127" transform="rotate(-90 266.5 127)">A2</text>
<text x="270.1" y="127" transform="rotate(-90 270.1 127)">A3</text>
<text x="273.6" y="127" transform="rotate(-90 273.6 127)">A4</text>
<text x="277.1" y="127" transform="rotate(-90 277.1 127)">A5</text>
<text x="280.6" y="127" transform="rotate(-90 280.6 127)">A6</text>
<text x="284.2" y="127" transform="rotate(-90 284.2 127)">A7</text>
<text x="291.2" y="127" transform="rotate(-90 291.2 127)">A8</text>
<text x="294.7" y="127" transform="rotate(-90 294.7 127)">A9</text>
<text x="298.3" y="129" transform="rotate(-90 298.3 129)">A10</text>
<text x="301.8" y="129" transform="rotate(-90 301.8 129)">A11</text>
<text x="305.3" y="129" transform="rotate(-90 305.3 129)">A12</text>
<text x="308.9" y="129" transform="rotate(-90 308.9 129)">A13</text>
<text x="312.4" y="129" transform="rotate(-90 312.4 129)">A14</text>
<text x="315.9" y="129" transform="rotate(-90 315.9 129)">A15</text>
<text x="351.6" y="130.5">1</text>
<text x="356.1" y="131.9">1</text>
<text x="234.8" y="133.1" transform="rotate(-90 234.8 133.1)">RESET</text>
<text x="351.6" y="134.1">2</text>
<text x="351.6" y="137.6">3</text>
<text x="356.1" y="135.5">2</text>
<text x="351.6" y="141.1">4</text>
<text x="356.1" y="139">3</text>
<text x="356.1" y="142.5">4</text>
<text x="351.6" y="144.6">5</text>
<text x="351.6" y="148.2">6</text>
<text x="356.1" y="146.1">5</text>
<text x="356.1" y="149.6">6</text>
<text x="406.8" y="158.8">5</text>
<text x="406.8" y="165.8">3</text>
<text x="406.8" y="162.3">4</text>
<text x="406.8" y="172.9">1</text>
<text x="406.8" y="169.3">2</text>
</g>
<g font-size="3.2" fill="#8d2323">
<text x="33.7" y="49.9" transform="rotate(-90 33.7 49.9)">SCL</text>
<text x="37.2" y="50.5" transform="rotate(-90 37.2 50.5)">SDA</text>
<text x="40.7" y="52" transform="rotate(-90 40.7 52)">AREF</text>
<text x="44.3" y="51" transform="rotate(-90 44.3 51)">GND</text>
<text x="47.8" y="50.2" transform="rotate(-90 47.8 50.2)">D13</text>
<text x="51.3" y="50.2" transform="rotate(-90 51.3 50.2)">D12</text>
<text x="54.9" y="50.2" transform="rotate(-90 54.9 50.2)">D11</text>
<text x="58.4" y="50.2" transform="rotate(-90 58.4 50.2)">D10</text>
<text x="61.9" y="48.2" transform="rotate(-90 61.9 48.2)">D9</text>
<text x="65.4" y="48.2" transform="rotate(-90 65.4 48.2)">D8</text>
<text x="72.5" y="48.2" transform="rotate(-90 72.5 48.2)">D7</text>
<text x="76" y="48.2" transform="rotate(-90 76 48.2)">D6</text>
<text x="79.6" y="48.2" transform="rotate(-90 79.6 48.2)">D5</text>
<text x="83.1" y="48.2" transform="rotate(-90 83.1 48.2)">D4</text>
<text x="86.6" y="48.2" transform="rotate(-90 86.6 48.2)">D3</text>
<text x="90.1" y="48.2" transform="rotate(-90 90.1 48.2)">D2</text>
<text x="93.7" y="48.2" transform="rotate(-90 93.7 48.2)">D1</text>
<text x="97.2" y="48.2" transform="rotate(-90 97.2 48.2)">D0</text>
<text x="58.4" y="112.2" transform="rotate(-90 58.4 112.2)">RESET</text>
<text x="61.9" y="112.2" transform="rotate(-90 61.9 112.2)">3V</text>
<text x="65.4" y="112.2" transform="rotate(-90 65.4 112.2)">5V</text>
<text x="69" y="112.2" transform="rotate(-90 69 112.2)">GND2</text>
<text x="72.5" y="112.2" transform="rotate(-90 72.5 112.2)">GND1</text>
<text x="76" y="112.2" transform="rotate(-90 76 112.2)">VIN</text>
<text x="83.1" y="112.2" transform="rotate(-90 83.1 112.2)">A0</text>
<text x="86.6" y="112.2" transform="rotate(-90 86.6 112.2)">A1</text>
<text x="90.1" y="112.2" transform="rotate(-90 90.1 112.2)">A2</text>
<text x="93.7" y="112.2" transform="rotate(-90 93.7 112.2)">A3</text>
<text x="97.2" y="112.2" transform="rotate(-90 97.2 112.2)">A4SDA</text>
<text x="100.7" y="112.2" transform="rotate(-90 100.7 112.2)">A5SCL</text>
<text x="61.9" y="182" transform="rotate(-90 61.9 182)">3V</text>
<text x="65.4" y="182" transform="rotate(-90 65.4 182)">5V</text>
<text x="76" y="183.7" transform="rotate(-90 76 183.7)">VIN</text>
<text x="83.1" y="182" transform="rotate(-90 83.1 182)">A0</text>
<text x="86.6" y="182" transform="rotate(-90 86.6 182)">A1</text>
<text x="90.1" y="182" transform="rotate(-90 90.1 182)">A2</text>
<text x="93.7" y="182" transform="rotate(-90 93.7 182)">A3</text>
<text x="58.4" y="188.1" transform="rotate(-90 58.4 188.1)">RESET</text>
<text x="69" y="187.1" transform="rotate(-90 69 187.1)">GND2</text>
<text x="72.5" y="187.1" transform="rotate(-90 72.5 187.1)">GND1</text>
<text x="97.2" y="188.8" transform="rotate(-90 97.2 188.8)">A4SDA</text>
<text x="100.7" y="188.1" transform="rotate(-90 100.7 188.1)">A5SCL</text>
<text x="201.2" y="197.2">SDA</text>
<text x="201.8" y="193.7">SCL</text>
<text x="303.7" y="194">1</text>
<text x="303.7" y="197.6">3</text>
<text x="341.7" y="194">2</text>
<text x="341.7" y="197.6">4</text>
<text x="199.8" y="200.7">AREF</text>
<text x="303.7" y="201.1">5</text>
<text x="341.7" y="201.1">6</text>
<text x="200.7" y="204.3">GND</text>
<text x="201.5" y="207.8">D13</text>
<text x="303.7" y="204.6">7</text>
<text x="303.7" y="208.1">9</text>
<text x="341.7" y="204.6">8</text>
<text x="341.7" y="208.1">10</text>
<text x="201.5" y="214.8">D11</text>
<text x="201.5" y="211.3">D12</text>
<text x="301.6" y="211.7">11</text>
<text x="301.6" y="215.2">13</text>
<text x="341.7" y="211.7">12</text>
<text x="341.7" y="215.2">14</text>
<text x="139.5" y="221.9">3V</text>
<text x="139.5" y="218.4">RESET</text>
<text x="201.5" y="218.4">D10</text>
<text x="203.5" y="221.9">D9</text>
<text x="301.6" y="218.7">15</text>
<text x="341.7" y="218.7">16</text>
<text x="139.5" y="225.4">5V</text>
<text x="203.5" y="225.4">D8</text>
<text x="301.6" y="222.2">17</text>
<text x="301.6" y="225.8">19</text>
<text x="341.7" y="222.2">18</text>
<text x="341.7" y="225.8">20</text>
<text x="139.5" y="232.5">GND1</text>
<text x="139.5" y="229">GND2</text>
<text x="203.5" y="232.5">D7</text>
<text x="301.6" y="229.3">21</text>
<text x="301.6" y="232.8">23</text>
<text x="341.7" y="229.3">22</text>
<text x="341.7" y="232.8">24</text>
<text x="406" y="231.1">1</text>
<text x="430.7" y="231.1">1</text>
<text x="457.1" y="231.1">1</text>
<text x="481.8" y="231.1">1</text>
<text x="497.7" y="231.1">1</text>
<text x="515.3" y="231.1">1</text>
<text x="534.7" y="231.1">1</text>
<text x="139.5" y="236">VIN</text>
<text x="203.5" y="239.5">D5</text>
<text x="203.5" y="236">D6</text>
<text x="301.6" y="236.4">25</text>
<text x="301.6" y="239.9">27</text>
<text x="341.7" y="236.4">26</text>
<text x="341.7" y="239.9">28</text>
<text x="406" y="238.1">2</text>
<text x="430.7" y="238.1">2</text>
<text x="457.1" y="238.1">2</text>
<text x="481.8" y="238.1">2</text>
<text x="497.7" y="238.1">2</text>
<text x="515.3" y="238.1">2</text>
<text x="534.7" y="238.1">2</text>
<text x="139.5" y="243.1">A0</text>
<text x="203.5" y="243.1">D4</text>
<text x="301.6" y="243.4">29</text>
<text x="341.7" y="243.4">30</text>
<text x="33.7" y="246.2" transform="rotate(-90 33.7 246.2)">SCL</text>
<text x="37.2" y="246.2" transform="rotate(-90 37.2 246.2)">SDA</text>
<text x="40.7" y="246.2" transform="rotate(-90 40.7 246.2)">AREF</text>
<text x="44.3" y="246.2" transform="rotate(-90 44.3 246.2)">GND</text>
<text x="47.8" y="246.2" transform="rotate(-90 47.8 246.2)">D13</text>
<text x="51.3" y="246.2" transform="rotate(-90 51.3 246.2)">D12</text>
<text x="54.9" y="246.2" transform="rotate(-90 54.9 246.2)">D11</text>
<text x="58.4" y="246.2" transform="rotate(-90 58.4 246.2)">D10</text>
<text x="61.9" y="246.2" transform="rotate(-90 61.9 246.2)">D9</text>
<text x="65.4" y="246.2" transform="rotate(-90 65.4 246.2)">D8</text>
<text x="72.5" y="246.2" transform="rotate(-90 72.5 246.2)">D7</text>
<text x="76" y="246.2" transform="rotate(-90 76 246.2)">D6</text>
<text x="79.6" y="246.2" transform="rotate(-90 79.6 246.2)">D5</text>
<text x="83.1" y="246.2" transform="rotate(-90 83.1 246.2)">D4</text>
<text x="86.6" y="246.2" transform="rotate(-90 86.6 246.2)">D3</text>
<text x="90.1" y="246.2" transform="rotate(-90 90.1 246.2)">D2</text>
<text x="93.7" y="246.2" transform="rotate(-90 93.7 246.2)">D1</text>
<text x="97.2" y="246.2" transform="rotate(-90 97.2 246.2)">D0</text>
<text x="139.5" y="250.1">A2</text>
<text x="139.5" y="246.6">A1</text>
<text x="203.5" y="250.1">D2</text>
<text x="203.5" y="246.6">D3</text>
<text x="301.6" y="246.9">31</text>
<text x="301.6" y="250.5">33</text>
<text x="341.7" y="246.9">32</text>
<text x="341.7" y="250.5">34</text>
<text x="139.5" y="257.2">A4SDA</text>
<text x="139.5" y="253.6">A3</text>
<text x="203.5" y="257.2">D0</text>
<text x="203.5" y="253.6">D1</text>
<text x="301.6" y="254">35</text>
<text x="301.6" y="257.5">37</text>
<text x="341.7" y="254">36</text>
<text x="341.7" y="257.5">38</text>
<text x="139.5" y="260.7">A5SCL</text>
<text x="301.6" y="261.1">39</text>
<text x="341.7" y="261.1">40</text>
</g>
<g font-size="2.5" fill="#00f">
<text x="44.9" y="22.6">ad1as1</text>
<text x="69.6" y="21.5">zd1</text>
<text x="73" y="19.8">yd1</text>
<text x="76.6" y="21.5">xd1</text>
<text x="80.5" y="19.8">zs1</text>
<text x="83.9" y="21.5">ys1</text>
<text x="87.4" y="19.8">xs1</text>
<text x="230.2" y="21.5">ad1</text>
<text x="234" y="19.8">as1</text>
<text x="237.2" y="21.5">zd1</text>
<text x="240.6" y="19.8">yd1</text>
<text x="244.1" y="21.5">xd1</text>
<text x="249.8" y="19.8">zs1</text>
<text x="253.2" y="21.5">ys1</text>
<text x="256.7" y="19.8">xs1</text>
<text x="343.4" y="52.4">as2</text>
<text x="343.4" y="56">ad2</text>
<text x="343.6" y="59.5">xs2</text>
<text x="343.6" y="63">ys2</text>
<text x="343.4" y="66.5">zs2</text>
<text x="343.6" y="70.1">xd2</text>
<text x="343.4" y="77.1">zd2</text>
<text x="343.6" y="73.6">yd2</text>
<text x="343.4" y="80.7">as3</text>
<text x="343.4" y="84.2">ad3</text>
<text x="343.6" y="87.7">xs3</text>
<text x="343.4" y="94.8">zs3</text>
<text x="343.6" y="91.2">ys3</text>
<text x="343.6" y="98.3">xd3</text>
<text x="343.6" y="101.8">yd3</text>
<text x="343.4" y="105.3">zd3</text>
<text x="233" y="207.6" transform="rotate(-90 233 207.6)">as3</text>
<text x="235.5" y="212.2" transform="rotate(-90 235.5 212.2)">ad3</text>
<text x="232.8" y="233.1" transform="rotate(-90 232.8 233.1)">xs3</text>
<text x="235.5" y="236.8" transform="rotate(-90 235.5 236.8)">ys3</text>
<text x="232.8" y="240.1" transform="rotate(-90 232.8 240.1)">zs3</text>
<text x="235.5" y="244.1" transform="rotate(-90 235.5 244.1)">xd3</text>
<text x="232.8" y="247.4" transform="rotate(-90 232.8 247.4)">yd3</text>
<text x="235.5" y="251" transform="rotate(-90 235.5 251)">zd3</text>
<text x="45" y="279">ad2</text>
<text x="49.6" y="276.6">as2</text>
<text x="69.6" y="279">zd2</text>
<text x="73.3" y="276.3">yd2</text>
<text x="76.6" y="279">xd2</text>
<text x="80.6" y="276.3">zs2</text>
<text x="83.9" y="279">ys2</text>
<text x="87.6" y="276.3">xs2</text>
</g>
</svg>
